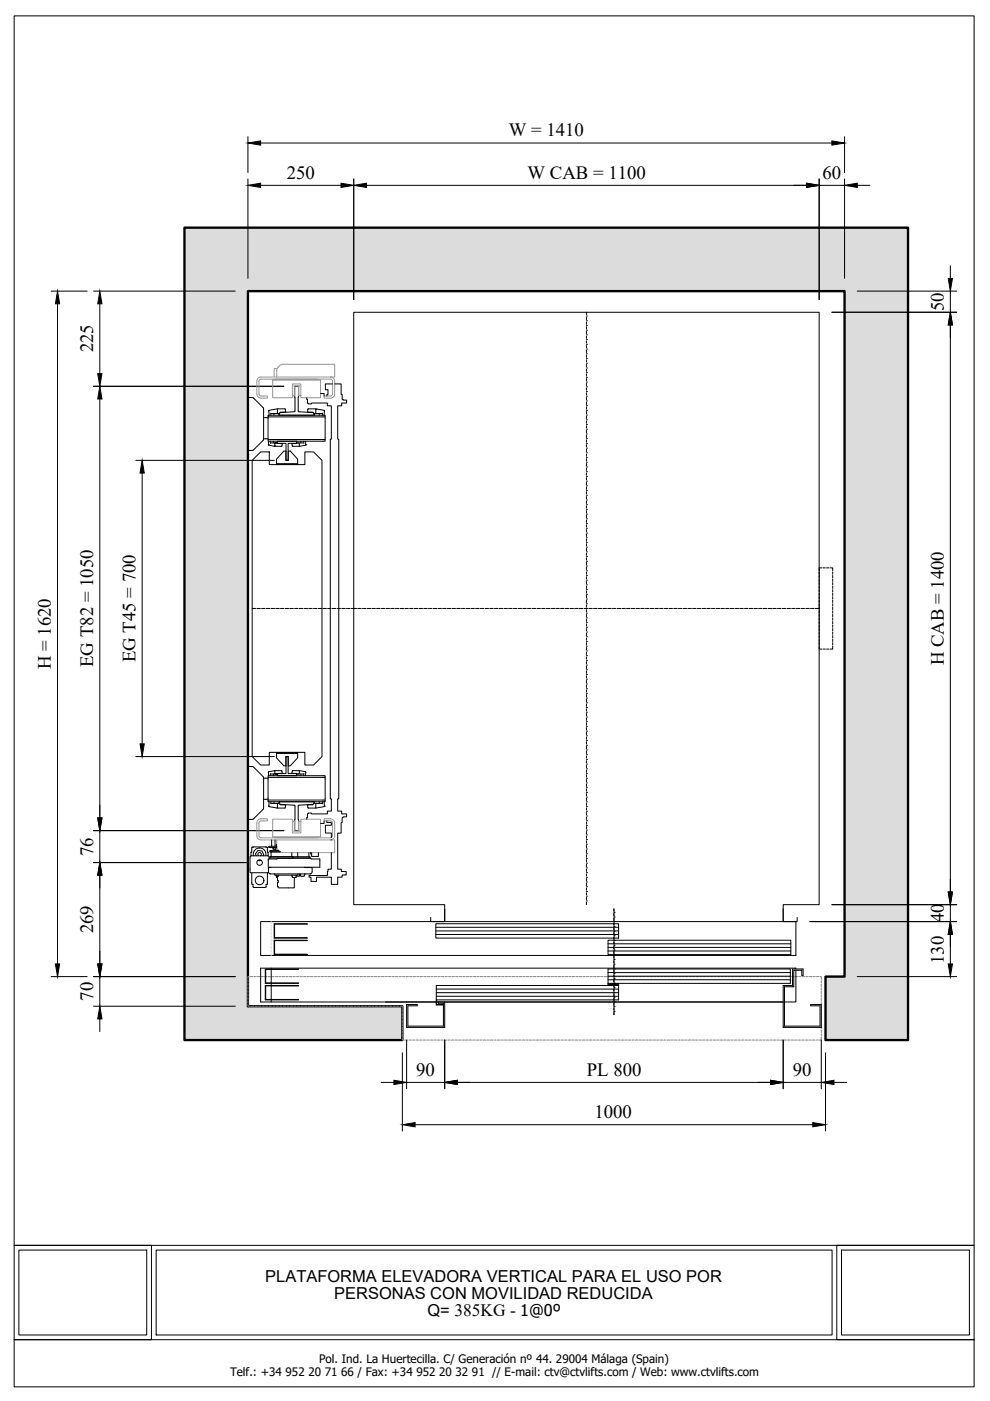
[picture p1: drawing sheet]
<svg xmlns="http://www.w3.org/2000/svg" width="210mm" height="297mm" viewBox="0 0 210 297" stroke-linecap="round" stroke-linejoin="round" font-family="sans-serif">
<!-- layer: CABINA -->
<g fill="none" stroke="#000" stroke-width=".21">
<path d="M173.7 137v.6h.5M173.7 121.3v.5M173.7 122v.5M173.7 122.8v.5M173.7 123.5v.5M173.7 124.3v.5M173.7 125v.5M173.7 125.8v.5M173.7 126.5v.5M173.7 127.3v.5M173.7 128v.5M173.7 128.8v.5"/>
<path d="M173.7 129.5v.5M173.7 130.3v.5M173.7 131v.5M173.7 131.8v.5M173.7 132.5v.5M173.7 133.3v.5M173.7 134v.5M173.7 134.8v.5M173.7 135.5v.5M173.7 136.3v.5M174.2 120.4h-.5v.6M174.5 120.4h.5"/>
<path d="M174.5 137.6h.5M175.2 120.4h.5M175.2 137.6h.5M176 120.4h.6v.6M176.6 137v.6h-.6M176.6 121.3v.5M176.6 122v.5M176.6 122.8v.5M176.6 123.5v.5M176.6 124.3v.5M176.6 125v.5M176.6 125.8v.5"/>
<path d="M176.6 126.5v.5M176.6 127.3v.5M176.6 128v.5M176.6 128.8v.5M176.6 129.5v.5M176.6 130.3v.5M176.6 131v.5M176.6 131.8v.5M176.6 132.5v.5M176.6 133.3v.5M176.6 134v.5M176.6 134.8v.5"/>
<path d="M176.6 135.5v.5M176.6 136.3v.5M91.3 194.5v.9h3v-3.6h-19.3v-125.6h98.7v125.6h-7.6v3.6h2.9v-.9"/>
</g>
<!-- layer: SOMBREADO -->
<g fill="#dcdcdc" stroke="#dcdcdc" stroke-width=".21">
<path d="M39.1 48.3l153.4 13.4v-13.4zM39.1 48.3l153.4 13.4h-153.4z"/>
<path d="M179.1 61.7l13.4 145.4v-145.4zM179.1 61.7l13.4 145.4h-13.4z"/>
<path d="M39.1 61.7l13.5 145.4v-145.4zM39.1 61.7l13.5 145.4h-13.5z"/>
<path d="M39.1 207.1l13.5 6.2v-6.2zM39.1 207.1l13.5 6.2h-13.5z"/>
<path d="M175 207.1l17.5 13.4v-13.4zM175 207.1l17.5 13.4h-17.5z"/>
<path d="M39.1 213.3l46.2 7.2v-7.2zM39.1 213.3l46.2 7.2h-46.2z"/>
</g>
<!-- layer: MUROS -->
<path d="M39.1 48.3h153.4v172.2h-17.5v-13.4h4.1v-145.4h-126.5v151.6h32.7v7.2h-46.2z" fill="none" stroke="#000" stroke-width=".5"/>
<!-- layer: AUX-0 -->
<g fill="none" stroke="#808080" stroke-width=".21">
<path d="M52.6 212.9v.4h.5M52.6 207.7v.5M52.6 208.5v.4M52.6 209.2v.5M52.6 209.9v.6M52.6 210.7v.5M52.6 211.5v.4M52.6 212.2v.5M52.8 207.1h-.2v.4M53.1 207.1h.5M53.3 213.3h.5M53.8 207.1h.6"/>
<path d="M54.1 213.3h.5M54.6 207.1h.5M54.8 213.3h.5M55.4 207.1h.4M55.6 213.3h.5M56.1 207.1h.5M56.3 213.3h.5M56.8 207.1h.6M57.1 213.3h.5M57.6 207.1h.5M57.8 213.3h.5M58.4 207.1h.4"/>
<path d="M58.6 213.3h.5M59.1 207.1h.5M59.3 213.3h.5M59.8 207.1h.6M60.1 213.3h.5M60.6 207.1h.5M60.8 213.3h.5M61.4 207.1h.4M61.6 213.3h.5M62.1 207.1h.5M62.3 213.3h.5M62.8 207.1h.6"/>
<path d="M63.1 213.3h.5M63.6 207.1h.5M63.8 213.3h.5M64.4 207.1h.4M64.6 213.3h.5M65.1 207.1h.5M65.3 213.3h.5M65.8 207.1h.6M66.1 213.3h.5M66.6 207.1h.5M66.8 213.3h.5M67.4 207.1h.4"/>
<path d="M67.6 213.3h.5M68.1 207.1h.5M68.3 213.3h.5M68.8 207.1h.5M69.1 213.3h.5M69.6 207.1h.5M69.8 213.3h.5M70.3 207.1h.6M70.6 213.3h.5M71.1 207.1h.5M71.3 213.3h.5M71.9 207.1h.4"/>
<path d="M72.1 213.3h.5M72.6 207.1h.5M72.8 213.3h.5M73.3 207.1h.6M73.6 213.3h.5M74.1 207.1h.5M74.3 213.3h.5M74.9 207.1h.4M75.1 213.3h.5M75.6 207.1h.5M75.8 213.3h.5M76.3 207.1h.6"/>
<path d="M76.6 213.3h.5M77.1 207.1h.5M77.3 213.3h.5M77.9 207.1h.4M78.1 213.3h.5M78.6 207.1h.5M78.8 213.3h.5M79.3 207.1h.6M79.6 213.3h.5M80.1 207.1h.5M80.3 213.3h.5M80.9 207.1h.4"/>
<path d="M81.1 213.3h.5M81.6 207.1h.5M81.8 213.3h.5M82.3 207.1h.6M82.6 213.3h.5M83.1 207.1h.5M83.3 213.3h.5M83.9 207.1h.4M84.1 213.3h.5M84.6 207.1h.5M84.8 213.3h.5v.5M85.3 214.1v.5"/>
<path d="M85.3 214.8v.5M85.3 215.6v.5M85.3 216.3v.5M85.3 217.1v.5M85.3 217.8v.5M85.3 218.6v.5M85.3 219.3v.5M85.3 207.1h.6M86.1 207.1h.5M86.9 207.1h.4M87.6 207.1h.5M88.3 207.1h.6"/>
<path d="M89.1 207.1h.5M89.9 207.1h.4M90.6 207.1h.5M91.4 207.1h.4M92.1 207.1h.5M92.8 207.1h.6M93.6 207.1h.5M94.4 207.1h.4M95.1 207.1h.5M95.8 207.1h.6M96.6 207.1h.5M97.4 207.1h.4"/>
<path d="M98.1 207.1h.5M98.8 207.1h.6M99.6 207.1h.5M100.4 207.1h.4M101.1 207.1h.5M101.8 207.1h.6M102.6 207.1h.5M103.4 207.1h.4M104.1 207.1h.5M104.8 207.1h.6M105.6 207.1h.5M106.4 207.1h.4"/>
<path d="M107.1 207.1h.5M107.8 207.1h.6M108.6 207.1h.5M109.4 207.1h.4M110.1 207.1h.5M110.8 207.1h.6M111.6 207.1h.5M112.4 207.1h.5M113.1 207.1h.5M113.9 207.1h.4M114.6 207.1h.5M115.3 207.1h.6"/>
<path d="M116.1 207.1h.5M116.9 207.1h.4M117.6 207.1h.5M118.3 207.1h.6M119.1 207.1h.5M119.9 207.1h.4M120.6 207.1h.5M121.3 207.1h.6M122.1 207.1h.5M122.9 207.1h.4M123.6 207.1h.5M124.3 207.1h.6"/>
<path d="M125.1 207.1h.5M125.9 207.1h.4M126.6 207.1h.5M127.3 207.1h.6M128.1 207.1h.5M128.9 207.1h.4M129.6 207.1h.5M130.3 207.1h.6M131.1 207.1h.5M131.9 207.1h.4M132.6 207.1h.5M133.3 207.1h.6"/>
<path d="M134.1 207.1h.5M134.9 207.1h.5M135.6 207.1h.5M136.4 207.1h.5M137.1 207.1h.5M137.8 207.1h.6M138.6 207.1h.5M139.4 207.1h.4M140.1 207.1h.5M140.8 207.1h.6M141.6 207.1h.5M142.4 207.1h.4"/>
<path d="M143.1 207.1h.5M143.8 207.1h.6M144.6 207.1h.5M145.4 207.1h.4M146.1 207.1h.5M146.8 207.1h.6M147.6 207.1h.5M148.4 207.1h.4M149.1 207.1h.5M149.8 207.1h.6M150.6 207.1h.5M151.4 207.1h.4"/>
<path d="M152.1 207.1h.5M152.8 207.1h.6M153.6 207.1h.5M154.4 207.1h.5M155.1 207.1h.5M155.9 207.1h.5M156.6 207.1h.5M157.4 207.1h.5M158.1 207.1h.5M158.9 207.1h.5M159.6 207.1h.5M160.3 207.1h.6"/>
<path d="M161.1 207.1h.5M161.9 207.1h.4M162.6 207.1h.5M163.3 207.1h.6M164.1 207.1h.5M164.9 207.1h.4M165.6 207.1h.5M166.3 207.1h.6M167.1 207.1h.5M167.9 207.1h.4M168.6 207.1h.5M169.3 207.1h.6"/>
<path d="M170.1 207.1h.5M170.9 207.1h.4M171.6 207.1h.5M172.3 207.1h.6M173.1 207.1h.5M173.9 207.1h.2v.6M174.1 219.9v.6h-.4M174.1 207.9v.5M174.1 208.7v.5M174.1 209.4v.5M174.1 210.2v.5M174.1 210.9v.5"/>
<path d="M174.1 211.7v.5M174.1 212.4v.5M174.1 213.2v.5M174.1 213.9v.5M174.1 214.7v.5M174.1 215.4v.5M174.1 216.2v.5M174.1 216.9v.5M174.1 217.7v.5M174.1 218.4v.5M174.1 219.2v.5M85.3 220.1v.4h.4"/>
<path d="M86 220.5h.5M86.7 220.5h.5M87.5 220.5h.5M88.2 220.5h.5M89 220.5h.5M89.7 220.5h.5M90.5 220.5h.5M91.2 220.5h.5M92 220.5h.5M92.7 220.5h.5M93.5 220.5h.5M94.2 220.5h.5"/>
<path d="M95 220.5h.5M95.7 220.5h.5M96.5 220.5h.5M97.2 220.5h.5M98 220.5h.5M98.7 220.5h.5M99.5 220.5h.5M100.2 220.5h.5M101 220.5h.5M101.7 220.5h.5M102.5 220.5h.5M103.2 220.5h.5"/>
<path d="M104 220.5h.5M104.7 220.5h.5M105.5 220.5h.5M106.2 220.5h.5M107 220.5h.5M107.7 220.5h.5M108.5 220.5h.5M109.2 220.5h.5M110 220.5h.5M110.7 220.5h.5M111.5 220.5h.5M112.2 220.5h.5"/>
<path d="M113 220.5h.5M113.7 220.5h.5M114.5 220.5h.5M115.2 220.5h.5M116 220.5h.5M116.7 220.5h.5M117.5 220.5h.5M118.2 220.5h.5M119 220.5h.5M119.7 220.5h.5M120.5 220.5h.5M121.2 220.5h.5"/>
<path d="M122 220.5h.5M122.7 220.5h.5M123.5 220.5h.5M124.2 220.5h.5M125 220.5h.5M125.7 220.5h.5M126.5 220.5h.5M127.2 220.5h.5M128 220.5h.5M128.7 220.5h.5M129.5 220.5h.5M130.2 220.5h.5"/>
<path d="M131 220.5h.5M131.7 220.5h.5M132.5 220.5h.5M133.2 220.5h.5M134 220.5h.5M134.7 220.5h.5M135.5 220.5h.5M136.2 220.5h.5M137 220.5h.5M137.7 220.5h.5M138.5 220.5h.5M139.2 220.5h.5"/>
<path d="M140 220.5h.5M140.7 220.5h.5M141.5 220.5h.5M142.2 220.5h.5M143 220.5h.5M143.7 220.5h.5M144.5 220.5h.5M145.2 220.5h.5M146 220.5h.5M146.7 220.5h.5M147.5 220.5h.5M148.2 220.5h.5"/>
<path d="M149 220.5h.5M149.7 220.5h.5M150.5 220.5h.5M151.2 220.5h.5M152 220.5h.5M152.7 220.5h.5M153.5 220.5h.5M154.2 220.5h.5M155 220.5h.5M155.7 220.5h.5M156.5 220.5h.5M157.2 220.5h.5"/>
<path d="M158 220.5h.5M158.7 220.5h.5M159.5 220.5h.5M160.2 220.5h.5M161 220.5h.5M161.7 220.5h.5M162.5 220.5h.5M163.2 220.5h.5M164 220.5h.5M164.7 220.5h.5M165.5 220.5h.5M166.2 220.5h.5"/>
<path d="M167 220.5h.5M167.7 220.5h.5M168.5 220.5h.5M169.2 220.5h.5M170 220.5h.5M170.7 220.5h.5M171.5 220.5h.5M172.2 220.5h.5M173 220.5h.5"/>
</g>
<!-- layer: EJES -->
<g fill="none" stroke="#000" stroke-width=".21">
<path d="M124.3 67h.1M124.3 68h.1M124.3 69h.1M124.3 70h.1M124.3 71h.1M124.3 72h.1M124.3 73h.1M124.3 74h.1M124.3 75h.1M124.3 76h.1M124.3 77h.1M124.3 78h.1"/>
<path d="M124.3 79h.1M124.3 66.2v.6M124.3 67.3v.5M124.3 68.3v.5M124.3 69.3v.5M124.3 70.3v.5M124.3 71.3v.5M124.3 72.3v.5M124.3 73.3v.5M124.3 74.3v.5M124.3 75.3v.5M124.3 76.3v.5"/>
<path d="M124.3 77.3v.5M124.3 78.3v.5M124.3 79.3v.5M124.3 80h.1M124.3 81h.1M124.3 82h.1M124.3 83h.1M124.3 84h.1M124.3 85h.1M124.3 86h.1M124.3 87h.1M124.3 88h.1"/>
<path d="M124.3 89h.1M124.3 90h.1M124.3 91h.1M124.3 92h.1M124.3 93h.1M124.3 94h.1M124.3 95h.1M124.3 96h.1M124.3 97h.1M124.3 98h.1M124.3 99h.1M124.3 80.3v.5"/>
<path d="M124.3 81.3v.5M124.3 82.3v.5M124.3 83.3v.5M124.3 84.3v.5M124.3 85.3v.5M124.3 86.3v.5M124.3 87.3v.5M124.3 88.3v.5M124.3 89.3v.5M124.3 90.3v.5M124.3 91.3v.5M124.3 92.3v.5"/>
<path d="M124.3 93.3v.5M124.3 94.3v.5M124.3 95.3v.5M124.3 96.3v.5M124.3 97.3v.5M124.3 98.3v.5M124.3 99.3v.5M124.3 100h.1M124.3 101h.1M124.3 102h.1M124.3 103h.1M124.3 104h.1"/>
<path d="M124.3 105h.1M124.3 106h.1M124.3 107h.1M124.3 108h.1M124.3 109h.1M124.3 110h.1M124.3 111h.1M124.3 112h.1M124.3 113h.1M124.3 114h.1M124.3 115h.1M124.3 116h.1"/>
<path d="M124.3 117h.1M124.3 118h.1M124.3 119h.1M124.3 100.3v.5M124.3 101.3v.5M124.3 102.3v.5M124.3 103.3v.5M124.3 104.3v.5M124.3 105.3v.5M124.3 106.3v.5M124.3 107.3v.5M124.3 108.3v.5"/>
<path d="M124.3 109.3v.5M124.3 110.3v.5M124.3 111.3v.5M124.3 112.3v.5M124.3 113.3v.5M124.3 114.3v.5M124.3 115.3v.5M124.3 116.3v.5M124.3 117.3v.5M124.3 118.3v.5M124.3 119.3v.5M53.5 129h.7"/>
<path d="M54.5 129h.1M54.7 129h.5M55.5 129h.1M55.7 129h.5M56.5 129h.1M56.7 129h.5M57.5 129h.1M57.7 129h.5M58.5 129h.1M58.7 129h.5M59.5 129h.1M59.7 129h.5"/>
<path d="M60.5 129h.1M60.7 129h.5M61.5 129h.1M61.7 129h.5M62.5 129h.1M62.7 129h.5M63.5 129h.1M63.7 129h.5M64.5 129h.1M64.7 129h.5M65.5 129h.1M65.7 129h.5"/>
<path d="M66.5 129h.1M66.7 129h.5M67.5 129h.1M67.7 129h.5M68.5 129h.1M68.7 129h.5M69.5 129h.1M69.7 129h.5M70.5 129h.1M70.7 129h.5M71.5 129h.1M71.7 129h.5"/>
<path d="M72.5 129h.1M72.7 129h.5M73.5 129h.1M73.7 129h.5M74.5 129h.1M74.7 129h.9M75.8 129h.1M76.1 129h.5M76.8 129h.1M77.1 129h.5M77.8 129h.1M78.1 129h.5"/>
<path d="M78.8 129h.1M79.1 129h.5M79.8 129h.1M80.1 129h.5M80.8 129h.1M81.1 129h.5M81.8 129h.1M82.1 129h.5M82.8 129h.1M83.1 129h.5M83.8 129h.1M84.1 129h.5"/>
<path d="M84.8 129h.1M85.1 129h.5M85.8 129h.1M86.1 129h.5M86.8 129h.1M87.1 129h.5M87.8 129h.1M88.1 129h.5M88.8 129h.1M89.1 129h.5M89.8 129h.1M90.1 129h.5"/>
<path d="M90.8 129h.1M91.1 129h.5M91.8 129h.1M92.1 129h.5M92.8 129h.1M93.1 129h.5M93.8 129h.1M94.1 129h.5M94.8 129h.1M95.1 129h.5M95.8 129h.1M96.1 129h.5"/>
<path d="M96.8 129h.1M97.1 129h.5M97.8 129h.1M98.1 129h.5M98.8 129h.1M99.1 129h.5M99.8 129h.1M100.1 129h.5M100.8 129h.1M101.1 129h.5M101.8 129h.1M102.1 129h.5"/>
<path d="M102.8 129h.1M103.1 129h.5M103.8 129h.1M104.1 129h.5M104.8 129h.1M105.1 129h.5M105.8 129h.1M106.1 129h.5M106.8 129h.1M107.1 129h.5M107.8 129h.1M108.1 129h.5"/>
<path d="M108.8 129h.1M109.1 129h.5M109.8 129h.1M110.1 129h.5M110.8 129h.1M111.1 129h.5M111.8 129h.1M112.1 129h.5M112.8 129h.1M113.1 129h.5M113.8 129h.1M114.1 129h.5"/>
<path d="M114.8 129h.1M115.1 129h.5M115.8 129h.1M116.1 129h.5M116.8 129h.1M117.1 129h.5M117.8 129h.1M118.1 129h.5M118.8 129h.1M119.1 129h.5M119.8 129h.1M120.1 129h.5"/>
<path d="M120.8 129h.1M121.1 129h.5M121.8 129h.1M122.1 129h.5M122.8 129h.1M123.1 129h.5M123.8 129h.1M124.1 129h.5M124.3 120h.1M124.3 121h.1M124.3 122h.1M124.3 123h.1"/>
<path d="M124.3 124h.1M124.3 125h.1M124.3 126h.1M124.3 127h.1M124.3 128h.1M124.3 129h.1M124.3 130h.1M124.3 131h.1M124.3 132h.1M124.3 133h.1M124.3 134h.1M124.3 135h.1"/>
<path d="M124.3 136h.1M124.3 137h.1M124.3 138h.1M124.3 139h.1M124.3 120.3v.5M124.3 121.3v.5M124.3 122.3v.5M124.3 123.3v.5M124.3 124.3v.5M124.3 125.3v.5M124.3 126.3v.5M124.3 127.3v.5"/>
<path d="M124.3 128.3v.5M124.3 129.3v.5M124.3 130.3v.5M124.3 131.3v.5M124.3 132.3v.5M124.3 133.3v.5M124.3 134.3v.5M124.3 135.3v.5M124.3 136.3v.5M124.3 137.3v.5M124.3 138.3v.5M124.3 139.3v.5"/>
<path d="M124.8 129h.1M125.1 129h.5M125.8 129h.1M126.1 129h.5M126.8 129h.1M127.1 129h.5M127.8 129h.1M128.1 129h.5M128.8 129h.1M129.1 129h.5M129.8 129h.1M130.1 129h.5"/>
<path d="M130.8 129h.1M131.1 129h.5M131.8 129h.1M132.1 129h.5M132.8 129h.1M133.1 129h.5M133.8 129h.1M134.1 129h.5M134.8 129h.1M135.1 129h.5M135.8 129h.1M136.1 129h.5"/>
<path d="M136.8 129h.1M137.1 129h.5M137.8 129h.1M138.1 129h.5M138.8 129h.1M139.1 129h.5M139.8 129h.1M140.1 129h.5M140.8 129h.1M141.1 129h.5M141.8 129h.1M142.1 129h.5"/>
<path d="M142.8 129h.1M143.1 129h.5M143.8 129h.1M144.1 129h.5M144.8 129h.1M145.1 129h.5M145.8 129h.1M146.1 129h.5M146.8 129h.1M147.1 129h.5M147.8 129h.1M148.1 129h.5"/>
<path d="M148.8 129h.1M149.1 129h.5M149.8 129h.1M150.1 129h.5M150.8 129h.1M151.1 129h.5M151.8 129h.1M152.1 129h.5M152.8 129h.1M153.1 129h.5M153.8 129h.1M154.1 129h.5"/>
<path d="M154.8 129h.1M155.1 129h.5M155.8 129h.1M156.1 129h.5M156.8 129h.1M157.1 129h.5M157.8 129h.1M158.1 129h.5M158.8 129h.1M159.1 129h.5M159.8 129h.1M160.1 129h.5"/>
<path d="M160.8 129h.1M161.1 129h.5M161.8 129h.1M162.1 129h.5M162.8 129h.1M163.1 129h.5M163.8 129h.1M164.1 129h.5M164.8 129h.1M165.1 129h.5M165.8 129h.1M166.1 129h.5"/>
<path d="M166.8 129h.1M167.1 129h.5M167.8 129h.1M168.1 129h.5M168.8 129h.1M169.1 129h.5M169.8 129h.1M170.1 129h.5M170.8 129h.1M171.1 129h.5M171.8 129h.1M172.1 129h.5"/>
<path d="M172.8 129h.1M173.1 129h.6M124.3 140h.1M124.3 141h.1M124.3 142h.1M124.3 143h.1M124.3 144h.1M124.3 145h.1M124.3 146h.1M124.3 147h.1M124.3 148h.1M124.3 149h.1"/>
<path d="M124.3 150h.1M124.3 151h.1M124.3 152h.1M124.3 153h.1M124.3 154h.1M124.3 155h.1M124.3 156h.1M124.3 157h.1M124.3 158h.1M124.3 159h.1M124.3 140.3v.5M124.3 141.3v.5"/>
<path d="M124.3 142.3v.5M124.3 143.3v.5M124.3 144.3v.5M124.3 145.3v.5M124.3 146.3v.5M124.3 147.3v.5M124.3 148.3v.5M124.3 149.3v.5M124.3 150.3v.5M124.3 151.3v.5M124.3 152.3v.5M124.3 153.3v.5"/>
<path d="M124.3 154.3v.5M124.3 155.3v.5M124.3 156.3v.5M124.3 157.3v.5M124.3 158.3v.5M124.3 159.3v.5M124.3 160h.1M124.3 161h.1M124.3 162h.1M124.3 163h.1M124.3 164h.1M124.3 165h.1"/>
<path d="M124.3 166h.1M124.3 167h.1M124.3 168h.1M124.3 169h.1M124.3 170h.1M124.3 171h.1M124.3 172h.1M124.3 173h.1M124.3 174h.1M124.3 175h.1M124.3 176h.1M124.3 177h.1"/>
<path d="M124.3 178h.1M124.3 179h.1M124.3 160.3v.5M124.3 161.3v.5M124.3 162.3v.5M124.3 163.3v.5M124.3 164.3v.5M124.3 165.3v.5M124.3 166.3v.5M124.3 167.3v.5M124.3 168.3v.5M124.3 169.3v.5"/>
<path d="M124.3 170.3v.5M124.3 171.3v.5M124.3 172.3v.5M124.3 173.3v.5M124.3 174.3v.5M124.3 175.3v.5M124.3 176.3v.5M124.3 177.3v.5M124.3 178.3v.5M124.3 179.3v.5M124.3 180h.1M124.3 181h.1"/>
<path d="M124.3 182h.1M124.3 183h.1M124.3 184h.1M124.3 185h.1M124.3 186h.1M124.3 187h.1M124.3 188h.1M124.3 189h.1M124.3 190h.1M124.3 191h.1M124.3 180.3v.5M124.3 181.3v.5"/>
<path d="M124.3 182.3v.5M124.3 183.3v.5M124.3 184.3v.5M124.3 185.3v.5M124.3 186.3v.5M124.3 187.3v.5M124.3 188.3v.5M124.3 189.3v.5M124.3 190.3v.5M124.3 191.3v.5M130.2 193.4h.1M130.2 194.4h.1"/>
<path d="M130.2 195.4h.1M130.2 196.4h.1M130.2 197.4h.1M130.2 198.4h.1M130.2 199.4h.1M130.2 192.7v.5M130.2 193.7v.5M130.2 194.7v.5M130.2 195.7v.5M130.2 196.7v.5M130.2 197.7v.5M130.2 198.7v.5"/>
<path d="M130.2 199.7v.5M130.2 200.4h.1M130.2 201.4h.1M130.2 202.4h.1M130.2 203.4h.1M130.2 204.4h.1M130.2 205.4h.1M130.2 206.4h.1M130.2 207.4h.1M130.2 208.4h.1M130.2 209.4h.1M130.2 210.4h.1"/>
<path d="M130.2 211.4h.1M130.2 212.4h.1M130.2 213.4h.1M130.2 214.4h.1M130.2 200.7v.5M130.2 201.7v.5M130.2 202.7v.5M130.2 203.7v.5M130.2 204.7v.5M130.2 205.7v.5M130.2 206.7v.5M130.2 207.7v.5"/>
<path d="M130.2 208.7v.5M130.2 209.7v.5M130.2 210.7v.5M130.2 211.7v.5M130.2 212.7v.5M130.2 213.7v.5M130.2 214.7v.4"/>
</g>
<!-- layer: COTAS -->
<g fill="none" stroke="#000" stroke-width=".21">
<path d="M52.6 29v7.6M52.6 37.9v21.1M55.3 30.3h121.1M55.3 39.3h17M75 37.9v25.6M77.7 39.3h93.3M173.7 39.3h5.4M173.7 37.9v25.6M179.1 29v7.6M179.1 37.9v21.1M181.8 39.3h2.6M201.5 56.3v2.7"/>
<path d="M10.9 61.7h7.6M12.2 64.4v140M19.8 61.7h30.1M21.2 64.4v14.8M176.4 66.2h26.4M181.8 61.7h21M201.5 61.7v4.5M201.5 68.9v120.2M19.8 81.9h40.4M21.2 84.6v88.8M28.8 97.6h29.4M30.1 100.3v57.4"/>
<path d="M19.8 176.1h40.4M21.2 176.1v6.8M28.8 160.4h29.4M19.8 182.9h32.5M21.2 185.6v18.8M171.7 195.4h31.1M176.4 191.8h26.4M201.5 191.8v3.6M201.5 198.1v6.3M10.9 207.1h7.6M19.8 207.1h30.1M19.8 213.3h30.1"/>
<path d="M21.2 207.1v6.2M21.2 216v2.7M181.8 207.1h21M80.8 229.5h2.7M85.3 223.2v16.6M86.2 229.5h8.1M86.2 220.5v10.3M88 238.5h84.3M94.3 220.5v10.3M97 229.5h66.4M166.1 220.5v10.3M166.1 229.5h8"/>
<path d="M174.1 220.5v10.3M175 223.2v16.6M176.8 229.5h2.7"/>
</g>
<g fill="#000" stroke="#000" stroke-width=".21">
<path d="M52.6 30.3l2.7-.4v.9zM52.6 39.3l2.7-.5v.9zM72.3 38.8l2.7 .5-2.7 .4zM75 39.3l2.7-.5v.9zM171 38.8l2.7 .5-2.7 .4zM176.4 29.9l2.7 .4-2.7 .5zM179.1 39.3l2.7-.5v.9zM201 59h.9l-.4 2.7zM12.2 61.7l.4 2.7h-.9zM21.2 61.7l.4 2.7h-.9zM20.7 79.2h.9l-.4 2.7zM201.5 66.2l.4 2.7h-.9z"/>
<path d="M21.2 81.9l.4 2.7h-.9zM30.1 97.6l.5 2.7h-.9zM29.7 157.7h.9l-.5 2.7zM20.7 173.4h.9l-.4 2.7zM21.2 182.9l.4 2.7h-.9zM201 189.1h.9l-.4 2.7zM201.5 195.4l.4 2.7h-.9zM11.7 204.4h.9l-.4 2.7zM20.7 204.4h.9l-.4 2.7zM21.2 213.3l.4 2.7h-.9zM201 204.4h.9l-.4 2.7zM83.5 229l2.7 .5-2.7 .4z"/>
<path d="M85.3 238.5l2.7-.5v.9zM94.3 229.5l2.7-.5v.9zM163.4 229l2.7 .5-2.7 .4zM172.3 238l2.7 .5-2.7 .4zM174.1 229.5l2.7-.5v.9z"/>
</g>
<!-- layer: PUERTA -->
<g fill="none" stroke="#000" stroke-width=".21">
<path d="M55.3 195.4h113.4v7.2h-113.4zM58.1 199.3h7l-6.9 .1v2.9l6.9 .1h-7zM58.1 195.8h7l-6.9 .1v2.9l6.9 .1h-7zM92.4 198.1h38.8M92.4 197.4h38.8M92.4 196.6h38.8M92.4 195.8h38.8v3.1h-38.8zM94.3 192.7v2.7M128.9 199.3h38.8v3.1h-38.8zM166.1 192.7v2.7M56.2 205.4h7l-6.9 .1v2.9l6.9 .1h-7zM56.2 208.9h7l-6.9 .1v2.9l6.9 .1h-7z"/>
<path d="M57.5 205.3v7.1M92.5 211.2h38.7M92.5 212h.1M92.5 210.5h38.7M92.5 209.7h38.7M92.5 208.9h38.6v-.2l-1.7-.1h1.8v3.4h-38.6v1l1.2 .1h-1.3zM92.6 212.4h73.5M92.9 212.4v.3h1.1v4.9h-7.5v-4.3h2v-.3h-2.3v4.8h8.1v-5.4M128.9 207.7h38.7M128.9 208.5h.1M128.9 207h38.7M128.9 206.2h38.7"/>
<path d="M128.9 201.6h38.8M128.9 200.9h38.8M128.9 200.1h38.8M128.9 205.4h38.7v3.1h-38.6v.3l1.7 .1h-1.8zM131.2 208.9h.1M168 205.4h2.3v1.4h-.3v-1.1h-1.7v3.5h-2v8.4h7.6v-4.3h-2v-.3h2.2v4.8h-8v-8.9h1.9zM168.7 205.7v6.7h-2.4M168.7 205.4v-.1h-113.4v7.1h37.2"/>
</g>
<!-- layer: AUX-1 -->
<path d="M57.5 195.4v.5M57.5 196.1v.5M57.5 196.9v.5M57.5 197.6v.5M57.5 198.4v.5M57.5 199.1v.5M57.5 199.9v.5M57.5 200.6v.5M57.5 201.4v.5M57.5 202.1v.5" fill="none" stroke="#dcdcdc" stroke-width=".21"/>
<!-- layer: SOPORTES -->
<g fill="none" stroke="#000" stroke-width=".21">
<path d="M52.6 84.3l1.2 .1 2 2 .1 .3v6.5l-2.1 2.2-.3 .1h-.9zM55.9 93h.9M55.9 88.5h.9M56.8 88h12.1v.4h-12.1zM56.8 93.2h12.1v.3h-12.1zM56.8 88.4v4.8M56.9 94.3h.1M57 93.5l-.1 .8M57 87.1l.1 .9M57 87.1h.1M57.1 87l-.1 .1M57.3 93.9h1.4l-.4 .1v.6l-1.4-.3"/>
<path d="M57.3 93.5v.5M57.4 87.6v.4M58 93.5v.4M58.1 87.7v.3M58.3 94.5h.1M58.7 93.9l.1 .1 1 .1v.5h-1.5M58.8 86.7l-1.7 .3M58.8 93.5v.5M59.2 87.7v.3M60.4 86.7h-1.6v.9l.4 .1h-1.8M60.4 86.7l.1 .1M60.5 86.8v.5l-1.1 .1v.1"/>
<path d="M60.5 86.8h.1M62 94.5v.1M62.9 94v-.1l.6 .1v.6h-1.5M62.9 94l-1 .1 .1 .4M62.9 93.5v.5M63.1 93.9h1.3M63.8 93.5v.4M64.4 93.5v.5M64.8 93.5v.8M64.8 94.3h.1M64.8 94.3l-1.3 .3M65.3 86.8l-.1 .5 1.2 .1v.1"/>
<path d="M65.3 86.8h.1M66.6 87.7v.3M67 86.8h.1M67 86.8v.8l-.5 .1h1.8M67 86.8l1.8 .3M67 86.7l-1.7 .1M67.7 87.7v.3M68.3 87.6v.4M68.8 87.1l-.1 .9M68.8 87.1h.1M68.9 88.4v4.8M52.6 162.5l1.2 .1 2 2 .1 .3v6.6l-2.1 2.1-.3 .1h-.9z"/>
<path d="M55.9 165h.9M55.9 169.5h.9M56.8 169.6h12.1v.4h-12.1zM56.8 164.5h12.1v.3h-12.1zM56.8 164.8v4.8M56.9 163.7l.1 .8M56.9 163.7h.1M56.9 163.7l1.4-.3v.6l.4 .1h-1.4M57 170.9h.1M57 170.9l.1 .1M57.1 170l-.1 .9M57.3 164v.5"/>
<path d="M57.4 170.3h1.8l-.4 .1v.9l-1.7-.3M57.4 170v.4M58 164.1v.4M58.1 170v.3M58.3 163.4h1.4l.1 .6M58.8 171.3h1.6M58.8 164v.5M59.2 170v.3M59.4 170.5v.1l1.1 .1-.1 .6M59.7 164h-.9l-.1 .1M62 163.5v.5M62 163.5h.1"/>
<path d="M62 163.5l1.5-.1-.1 .7-1.4-.1M62.9 164v.5M63.1 164.1h1.3M63.5 163.4l1.3 .3M63.8 164.1v.4M64.4 164v.5M64.8 163.7v.8M64.8 163.7h.1M65.3 171.2v.1M66.4 170.5v.1l-1.2 .1 .1 .5M66.6 170v.3M67.7 170v.3"/>
<path d="M68.3 170.3h-1.8l.5 .1v.9h-1.7M68.3 170v.4M68.7 170l.1 .9M68.7 171l-1.7 .3M68.8 170.9l-.1 .1M68.8 170.9h.1M68.9 164.8v4.8"/>
</g>
<!-- layer: LIMITADOR LUEZAR LM12CD -->
<g fill="none" stroke="#000" stroke-width=".21">
<path d="M57.6 178.1v1.3M57.9 179.7h.1M58.3 178.1v1.3M58.5 179.7h-.6v.4h.6M58.5 179.7v.6M58.7 179.1l-.2 .2 .2 .1h-1.7v.3h1.7M57.3 181.7v.2h4.8v-.2M57.3 180.6h.2M57.3 180.6h2.1M57.3 181.7h4.8M57.5 183.9h-.6l.1 1.1 .3 .3h8.5l.3-.3 .1-1.1h-1.6M57.5 180.6v1l-.2 .1"/>
<path d="M57.5 180.6h2M58.2 185.3v.3h5v-.3M58.6 185.6v.4h.2M58.9 182h6.9M58.9 182l-.2 .1h-1.8v1.8h10.9v-1.8h-1.8l-.2-.1M58.9 181.9v.1M59.1 185.6l-.1 .2h-.2v.9h.2v.4h-.2v.9l.3 .2h3.3v-2.2M59.1 180.3h-1.8v.3M61.9 180.8v.8l.2 .1M61.9 185.6l.1 .4h.8v-.4M62.1 181.7h3.5h.2v.3M62.1 181.7h3.7"/>
<path d="M63.1 180.8v.9M63.5 185.3v.5h-.7M63.7 185.3h-.1M64.6 185.3l-.1 .5h-.8l-.1-.4M65.5 180.8v.9M65.8 180.8v.2h.3M66.1 180.8v.8h1.4v-.8"/>
</g>
<!-- layer: GUIAS -->
<path d="M58.8 93.5h4.1v.5h-1.8v3.6h-.5v-3.6h-1.8zM62.5 82h.8v5.2l3 .3a.41 .41 0 0 1 .3 .5h-7.4v-.3l.3-.2 3-.3zM59.2 170h7.4v.2l-.3 .3-3 .3v5.2l-.7 .1-.1-5.3-3-.3-.3-.1zM60.6 160.4h.5v3.6h1.8v.5h-4.1v-.5h1.8z" fill="none" stroke="#000" stroke-width=".21"/>
<!-- layer: CHASIS -->
<g fill="none" stroke="#989898" stroke-width=".21">
<path d="M58.7 79.9v-1.6l.6-.8 .4-.2 11.3-.1v2.7h-15.6a.91 .91 0 0 0-.9 .9v2.7a1 1 0 0 0 1.3 .9h.9v-.4h-1.3l-.4-.3-.1-2.9 .2-.4h15.2l.2 .4v2.9l-.4 .3h-1.4v.4a2.03 2.03 0 0 0 2.2-.5l.1-3.1a.9 .9 0 0 0-.9-.9M58.7 78.1h-.6v1.8M70.3 79.9v.1M57.8 80.6h10.2v3.7h-4.2v-2.9h-1.8v2.9h-4.2zM57.8 80.6h10.2M58.4 80.4l9 .1zM58.4 80.5h.1M62 83.8l.4 .1M62 83.9h.4M62.4 81.9v2M62.4 81.9l.1 1.9M62.5 81.8h-.2l.1 .1"/>
<path d="M62.5 81.8h.8M63.3 83.8l.1 .1zM63.3 81.8h.1v.1M63.4 81.9v1.9h.4M63.4 81.9l-.1 1.9M63.4 83.9h.4M67.4 80.5h.1M57.8 173.7h4.2v2.9h1.8v-2.9h4.2v3.8h-10.2zM57.8 177.5h10.2M57.8 177.5h.1M58.4 177.5h9M58.7 178.1v1.4"/>
<path d="M58.7 179.5l.2 .6M62 174.2h.4v1.9M62 174.1h.4M62.4 174.1l.1 .1zM62.4 176.1v.2h1v-.2M62.5 174.2l-.1 1.9M63.3 174.2l.1-.1v2M63.4 174.1h.4M63.8 174.2h-.4v1.9M68 177.5h.1M70.1 178.1a.9 .9 0 0 0 .9-.9v-2.7a1 1 0 0 0-1.4-.9h-.9v.4h1.4l.4 .3v2.9v.2l-.4 .2h-15l-.2-.4 .1-2.9 .4-.3h1.3v-.4a2.02 2.02 0 0 0-2.2 .5v3.1a.91 .91 0 0 0 .9 .9h15.6v2.7h-11.1l-.6-.3M58.9 180.1l.4 .4"/>
</g>
<!-- layer: CWT -->
<path d="M55.3 95.8h1.8v2.7h7.5v-2.7h1.9l1.8 1.8v62.8l-1.8 1.8h-1.9v-2.7h-7.5v2.7h-1.8l-1.8-1.8v-62.8zM58.6 98.4l4.5 .1M58.6 98.3v-1l1.6-1.7h.4v2h.5v-2h.4l1.6 1.7v1.1M58.6 98.4v.1M63.1 98.3l-4.5 .1M58.6 159.6l4.5 .1zM58.6 159.7v1l1.6 1.7h.4v-2h.5v2h.4l1.6-1.7v-1M58.6 159.5v.1M63.1 159.5v.1" fill="none" stroke="#000" stroke-width=".21"/>
<!-- layer: TIMONERIA -->
<path d="M65 84.3l.3 1.3h.7v-.1h3.4v.5h.9v7.1h-.3v76.3h.3v2.6h-.9v.6h-3.4v-.2h-.7l-.3 1.3M68 83.4h.7v.6M70.5 81.4h-1.5v1.2h.5v1h-.2v.4M71 81.4h1.3v2.2h.2v1.1l1 .1v.7h-1.1v.5h-.8v7.1h.2v76.3h-.2v2.6h.8v.6h1.1v.6l-1 .1v1.1h-.2v2.2h-.7v7.7h.8v.5h1v.7h-.9v.5h-.9v1.5h-1.3v-1.5h-3.2v.9h-1.2v-.9h-.4v-.4h3.9l.1-1.3h.8v-3.5M68.7 174v.6h-.7M69.3 174v.4h1v.6h-1.3v1.6h1.3v1M70.3 178.1h.1" fill="none" stroke="#000" stroke-width=".21"/>
<!-- layer: TENSOR LUEZAR -->
<g fill="none" stroke="#000" stroke-width=".21">
<path d="M55 179.8h.1M53.2 181.5l.2-1.9h.4h2.9l.2 1.9M53.4 185v2.5h.3l.1 .7 2.6-.1v-.6h.3v-2.5M53.7 181.4a1.35 1.35 0 0 1 1.3-1.6 1.35 1.35 0 0 1 1.4 1.6M54.3 181.4a.74 .74 0 0 1 .1-.7 .74 .74 0 0 1 .7-.3 .56 .56 0 0 1 .7 .6l.1 .2-.2 .2M54.7 182.4h.7M54.9 181.4a.37 .37 0 0 1-.1-.5 .37 .37 0 0 1 .5 0 .37 .37 0 0 1-.1 .5M55 182.5h.1M57.1 182.1l-.1-.5-.2-.2h-3.5l-.3 .3v3.3h4M57.1 183.9h.1"/>
<circle cx="55" cy="186.7" r=".91"/>
<circle cx="55" cy="182.9" r=".58"/>
</g>
<!-- layer: 0 -->
<path d="M3 3.4h203.5v260.6h-203.5zM3 264h29.1v20h-29.1zM4 265h27.1v18h-27.1zM33.1 265h143.3v18h-143.3zM177.4 264h29.1v20h-29.1zM178.4 265h27.1v18h-27.1zM3 284h203.5v10h-203.5z" fill="none" stroke="#000" stroke-width=".21"/>
<g font-size="4">
<text x="107.9" y="28.9">W = 1410</text>
<text x="60.8" y="37.9">250</text>
<text x="111.8" y="37.9">W CAB = 1100</text>
<text x="174.4" y="37.9">60</text>
<text x="200.1" y="66" transform="rotate(-90 200.1 66)">50</text>
<text x="19.8" y="74.7" transform="rotate(-90 19.8 74.7)">225</text>
<text x="10.8" y="141.9" transform="rotate(-90 10.8 141.9)">H = 1620</text>
<text x="19.8" y="141.4" transform="rotate(-90 19.8 141.4)">EG T82 = 1050</text>
<text x="28.7" y="140.4" transform="rotate(-90 28.7 140.4)">EG T45 = 700</text>
<text x="200.1" y="141.1" transform="rotate(-90 200.1 141.1)">H CAB = 1400</text>
<text x="19.8" y="181.5" transform="rotate(-90 19.8 181.5)">76</text>
<text x="19.8" y="197.9" transform="rotate(-90 19.8 197.9)">269</text>
<text x="200.1" y="195.6" transform="rotate(-90 200.1 195.6)">40</text>
<text x="200.1" y="204.4" transform="rotate(-90 200.1 204.4)">130</text>
<text x="19.8" y="212.2" transform="rotate(-90 19.8 212.2)">70</text>
<text x="88.3" y="228.1">90</text>
<text x="124.4" y="228.1">PL 800</text>
<text x="168.1" y="228.1">90</text>
<text x="126" y="237.1">1000</text>
</g>
<g font-size="3.5">
<text x="56.2" y="271.7">PLATAFORMA ELEVADORA VERTICAL PARA EL USO POR</text>
<text x="70.9" y="275.3">PERSONAS CON MOVILIDAD REDUCIDA</text>
<text x="90.6" y="278.9">Q= 385KG - 1@0º</text>
</g>
<g font-size="2.5">
<text x="48.8" y="291.7">Telf.: +34 952 20 71 66 / Fax: +34 952 20 32 91 // E-mail: ctv@ctvlifts.com / Web: www.ctvlifts.com</text>
<text x="67.7" y="289">Pol. Ind. La Huertecilla. C/ Generación nº 44. 29004 Málaga (Spain)</text>
</g>
</svg>
